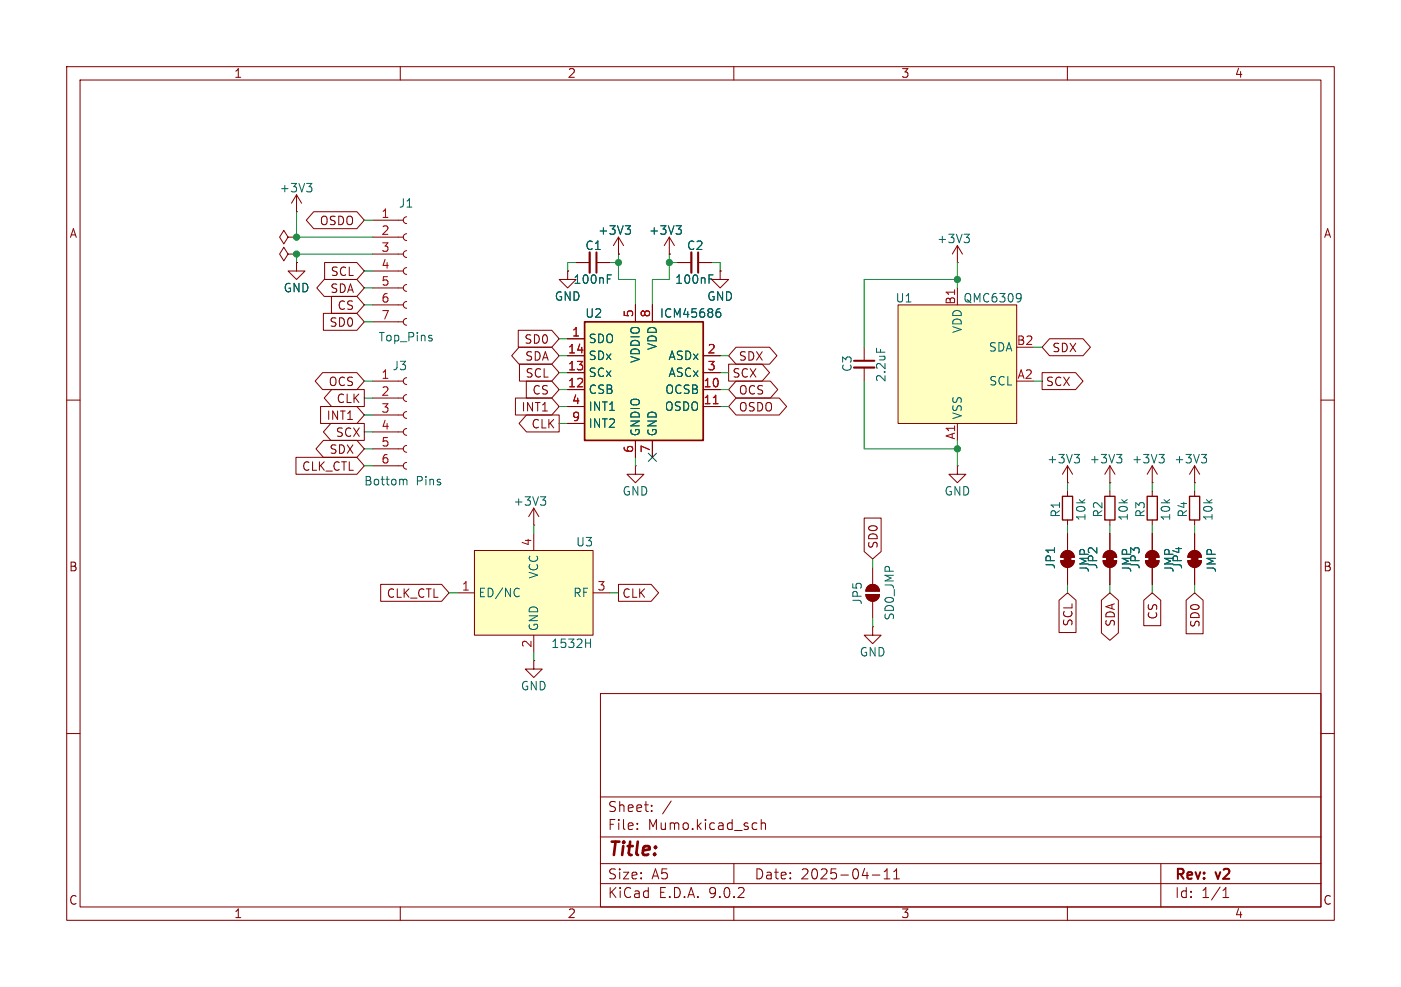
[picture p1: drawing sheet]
<svg xmlns="http://www.w3.org/2000/svg" width="210mm" height="148mm" viewBox="0 0 210 148" stroke-linecap="round" stroke-linejoin="round" font-family="sans-serif">
<g fill="none" stroke="#840000" stroke-width=".15">
<path d="M10 10h190v128h-190zM12 12h186v124h-186zM60 10v2M110 10v2M160 10v2M10 60h2M198 60h2M80 99.1v1.2h1.3l-1.3 1.3-1.3-1.3h1.3M80 99.1h.1M159 84.1h2a1.02 1.02 0 0 1-1 1 1.02 1.02 0 0 1-1-1zM159.3 82.9a1.02 1.02 0 0 1 1.1-.3 1.02 1.02 0 0 1 .6 1h-2zM160 80v2.6"/>
<path d="M160 85.1v2.5M171.7 84.1h2a1.02 1.02 0 0 1-1 1 1.02 1.02 0 0 1-1-1zM172 82.9a1.02 1.02 0 0 1 1.1-.3 1.02 1.02 0 0 1 .6 1h-2zM172.7 80v2.6M172.7 85.1v2.5M10 110h2M90 104h108v32h-108zM90 119.5h108M198 110h2M60 136v2M90 132.5h108M90 129.5h108"/>
<path d="M90 125.5h108M95.5 124.2v.2M95.5 123.5v.1M97.7 121.5v.2M97.7 120.8v.1M100.6 120.1l-1.3 1.9M110 136v2M110 129.5v3M113.3 123.4l.2 .1M113.5 124.3l-.2 .1M114.1 122.9v1.5M114.1 123.5a.37 .37 0 0 1 .7 .1v.8"/>
<path d="M130.8 131.2h1.1M132.5 131.8h.9M132.5 130.7l.5-.4v1.5M134 131.8h.8M134 130.7l.4-.4v1.5M160 136v2M174 129.5v6.5M183.3 134.6h.9M183.3 133.5l.5-.4v1.5"/>
</g>
<g fill="#840000" stroke="#840000" stroke-width=".15">
<path d="M159.5 83.3h1v1h-1z"/>
<path d="M159 84.1h2a1.02 1.02 0 0 1-1 1 1.02 1.02 0 0 1-1-1z"/>
<path d="M159.3 82.9a1.02 1.02 0 0 1 1.1-.3 1.02 1.02 0 0 1 .6 1h-2z"/>
<path d="M172.2 83.3h1v1h-1z"/>
<path d="M171.7 84.1h2a1.02 1.02 0 0 1-1 1 1.02 1.02 0 0 1-1-1z"/>
<path d="M172 82.9a1.02 1.02 0 0 1 1.1-.3 1.02 1.02 0 0 1 .6 1h-2z"/>
</g>
<path d="M71.1 82.6h17.8v12.7h-17.8z" fill="#ffffc2"/>
<g fill="none" stroke="#840000" stroke-width=".15">
<path d="M44.4 39.4v1.2h1.3l-1.3 1.3-1.2-1.3h1.2M44.4 39.4h.1M44.4 31.8h.1M44.4 29.2l-.7 1.3M44.4 29.2l.8 1.3M44.4 29.2v2.6M55.9 33h4.6M55.9 35.6h4.6M55.9 38.1h4.6M61 32.5a.51 .51 0 0 0-.5 .5 .51 .51 0 0 0 .5 .5M61 35.1a.51 .51 0 0 0-.5 .5 .51 .51 0 0 0 .5 .5M61 37.6a.51 .51 0 0 0-.5 .5 .51 .51 0 0 0 .5 .5"/>
<path d="M86.4 39.4h2M89.4 39.4h2M92.7 38.1h.1M92.7 35.6l-.8 1.2M92.7 35.6l.8 1.2M92.7 35.6v2.5M100.3 38.1h.1M100.3 35.6l-.7 1.2M100.3 35.6l.8 1.2M100.3 35.6v2.5M101.6 39.4h2M104.6 39.4h2.1"/>
<path d="M143.5 39.4h.1M143.5 36.8l-.8 1.3M143.5 36.8l.8 1.3M143.5 36.8v2.6M55.9 57.2h4.6M55.9 59.7h4.6M55.9 40.6h4.6M55.9 43.2h4.6M55.9 45.7h4.6M55.9 48.3h4.6M61 56.6a.51 .51 0 0 0-.5 .6 .51 .51 0 0 0 .5 .5M61 59.2a.51 .51 0 0 0-.5 .5 .51 .51 0 0 0 .5 .5"/>
<path d="M61 40.1a.51 .51 0 0 0-.5 .5 .51 .51 0 0 0 .5 .5M61 42.7a.51 .51 0 0 0-.5 .5 .51 .51 0 0 0 .5 .5M61 45.2a.51 .51 0 0 0-.5 .5 .51 .51 0 0 0 .5 .5M61 47.8a.51 .51 0 0 0-.5 .5 .51 .51 0 0 0 .5 .5M85.1 40.6v1.3h1.3l-1.3 1.3-1.3-1.3h1.3M85.1 40.6h.1M107.9 40.6v1.3h1.3l-1.3 1.3-1.2-1.3h1.2M107.9 40.6h.1M129.5 52.1v2M129.5 55.1v2.1M55.9 62.2h4.6M55.9 64.8h4.6"/>
<path d="M55.9 67.3h4.6M55.9 69.9h4.6M61 61.7a.51 .51 0 0 0-.5 .5 .51 .51 0 0 0 .5 .5M61 64.3a.51 .51 0 0 0-.5 .5 .51 .51 0 0 0 .5 .5M61 66.8a.51 .51 0 0 0-.5 .5 .51 .51 0 0 0 .5 .5M61 69.3a.51 .51 0 0 0-.5 .6 .51 .51 0 0 0 .5 .5M143.5 69.9v1.2h1.3l-1.3 1.3-1.3-1.3h1.3M143.5 69.9h.1M160 72.4h.1M160 69.9l-.7 1.2M160 69.9l.8 1.2M160 69.9v2.5"/>
<path d="M160 73.7v.7M160 78v.7M166.4 72.4h.1M166.4 69.9v2.5M166.4 73.7v.7M166.4 78v.7M166.4 69.9l-.8 1.2M166.4 69.9l.7 1.2M179.1 72.4h.1M179.1 69.9v2.5M179.1 73.7v.7M179.1 78v.7"/>
<path d="M179.1 69.9l-.8 1.2M179.1 69.9l.7 1.2M68.6 88.9h2.5M71.1 82.6h17.8v12.7h-17.8zM80 80v2.6M80 95.3v2.5M88.9 88.9h2.5M129.8 89.2h2a1.02 1.02 0 0 1-1 1 1.02 1.02 0 0 1-1-1zM130.1 87.9a1.02 1.02 0 0 1 1.1-.2 1.02 1.02 0 0 1 .6 .9h-2zM130.8 94v1.3h1.3l-1.3 1.2-1.3-1.2h1.3M130.8 94h.1M130.8 85.1v2.5"/>
<path d="M130.8 90.2v2.5M165.4 84.1h2a1.02 1.02 0 0 1-1 1 1.02 1.02 0 0 1-1-1zM165.6 82.9a1.02 1.02 0 0 1 1.2-.3 1.02 1.02 0 0 1 .6 1h-2zM166.4 80v2.6M166.4 85.1v2.5M178.1 84.1h2a1.02 1.02 0 0 1-1 1 1.02 1.02 0 0 1-1-1zM178.3 82.9a1.02 1.02 0 0 1 1.2-.3 1.02 1.02 0 0 1 .6 1h-2zM179.1 80v2.6M179.1 85.1v2.5"/>
</g>
<g fill="none" stroke="#006464" stroke-width=".15">
<path d="M46 27.5h.7l-.4 .5M46.5 28l.2 .2v.3l-.2 .3M93.7 33.9h.8l-.4 .4M94.3 34.3l.2 .3v.3l-.2 .2M101.3 33.9h.8l-.4 .4M101.9 34.3l.2 .3v.3l-.2 .2M144.5 35.1h.8l-.4 .5M145.1 35.6l.2 .2v.4l-.2 .2M64.6 50.7l.2 .2-.2 .2M64.6 50.3h.1M91 41.8h.5M91 41.2h.6"/>
<path d="M106.3 41.8h.4M106.3 41.2h.6M131.4 52.2v.6M60.5 71.9h.4l.1 .8M161 68.1h.8l-.4 .5M161.6 68.6l.2 .3v.3l-.2 .2M167.4 68.1h.8l-.5 .5M167.9 68.6l.3 .3v.3l-.3 .2M180.1 68.1h.8l-.5 .5M180.6 68.6l.3 .3v.3l-.3 .2M77.6 88.2l.2 .1M77.8 89.4l-.2 .1"/>
<path d="M87.8 96.4h.7M88.5 95.8v1.3"/>
</g>
<path d="M159.3 74.4h1.5v3.6h-1.5zM165.6 74.4h1.5v3.6h-1.5zM178.3 74.4h1.5v3.6h-1.5z" fill="none" stroke="#840000" stroke-width=".2"/>
<g fill="#840000" stroke="#840000" stroke-width=".15">
<path d="M165.9 83.3h1v1h-1z"/>
<path d="M165.4 84.1h2a1.02 1.02 0 0 1-1 1 1.02 1.02 0 0 1-1-1z"/>
<path d="M165.6 82.9a1.02 1.02 0 0 1 1.2-.3 1.02 1.02 0 0 1 .6 1h-2z"/>
<path d="M129.8 89.2h2a1.02 1.02 0 0 1-1 1 1.02 1.02 0 0 1-1-1z"/>
<path d="M130.1 87.9a1.02 1.02 0 0 1 1.1-.2 1.02 1.02 0 0 1 .6 .9h-2z"/>
<path d="M178.6 83.3h1v1h-1z"/>
<path d="M178.1 84.1h2a1.02 1.02 0 0 1-1 1 1.02 1.02 0 0 1-1-1z"/>
<path d="M178.3 82.9a1.02 1.02 0 0 1 1.2-.3 1.02 1.02 0 0 1 .6 1h-2z"/>
</g>
<path d="M89.4 37.8v3.1M104.6 37.8v3.1M128 54.1h3.1" fill="none" stroke="#840000" stroke-width=".3"/>
<path d="M88.4 37.8v3.1M103.6 37.8v3.1M128 55.1h3.1" fill="none" stroke="#840000" stroke-width=".33"/>
<path d="M87.6 48.3h17.8v17.7h-17.8z" fill="#ffffc2"/>
<path d="M87.6 48.3h17.8v17.7h-17.8z" fill="none" stroke="#840000" stroke-width=".25"/>
<g fill="none" stroke="#840000" stroke-width=".15">
<path d="M43.2 35.6l-.7-1.1-.6 1.1 .6 1 .7-1h1.2M43.2 38.1l-.7-1-.6 1 .6 1 .7-1h1.2M44.4 35.6h.1M44.4 38.1h.1M85.1 50.8h2.5M85.1 53.3h2.5M85.1 55.9h2.5M85.1 58.4h2.5M95.2 45.7v2.6M97.8 45.7v2.6M105.4 53.3h2.5M105.4 55.9h2.5"/>
<path d="M105.4 58.4h2.5M80 78.7h.1M80 76.2l-.8 1.3M80 76.2l.8 1.3M80 76.2v2.5M85.1 61h2.5M85.1 63.5h2.5M95.2 69.9v1.2h1.3l-1.3 1.3-1.2-1.3h1.2M95.2 69.9h.1M95.2 66v2.6M97.8 66v2.6M105.4 61h2.5"/>
</g>
<path d="M106.9 60.5h.7" fill="none" stroke="#a90000" stroke-width=".15"/>
<path d="M107.4 46.8h.4l.2 .2-.1 .5h-.5M107.9 46.3l-.4 .1M81 74.5h.8l-.4 .5M81.6 75l.2 .2v.3l-.2 .3" fill="none" stroke="#006464" stroke-width=".15"/>
<path d="M134.6 45.7h17.8v17.8h-17.8z" fill="#ffffc2"/>
<g fill="none" stroke="#840000" stroke-width=".15">
<path d="M44.4 39.4h.1M44.4 38.1h.1M47 31.7h6.5l1.1 1.3-1.1 1.3h-6.5l-1.1-1.3zM48.7 39.4h4.8l1.1 1.2-1.1 1.3h-4.8zM86.4 39.4h2M89.4 39.4h2M92.7 38.1h.1M100.3 38.1h.1M101.6 39.4h2M104.6 39.4h2.1M48.4 55.9h5.1l1.1 1.3-1.1 1.2h-5.1l-1.2-1.2zM48.5 47h5l1.1 1.3-1.1 1.2h-5z"/>
<path d="M48.6 41.9h4.9l1.1 1.3-1.1 1.3h-4.9l-1.1-1.3zM49.7 44.4h3.8l1.1 1.3-1.1 1.3h-3.8zM49.7 58.4h4.9v2.6h-4.9l-1.1-1.3zM77.3 59.7h5.4l1.1 1.3-1.1 1.2h-5.4zM77.7 49.5h5l1.1 1.3-1.1 1.3h-5zM77.8 52.1h4.9l1.1 1.2-1.1 1.3h-4.9l-1.1-1.3zM77.9 54.6h4.8l1.1 1.3-1.1 1.3h-4.8zM78.9 57.1h3.8l1.1 1.3-1.1 1.3h-3.8zM85.1 40.6h.1M85.1 50.8h2.5M85.1 53.3h2.5M85.1 55.9h2.5"/>
<path d="M85.1 58.4h2.5M95.2 45.7v2.6M97.8 45.7v2.6M105.4 53.3h2.5M105.4 55.9h2.5M105.4 58.4h2.5M107.9 40.6h.1M109.2 54.6h5l1.2 1.3-1.2 1.3h-5zM110.3 59.7h6.5l1.1 1.3-1.1 1.2h-6.5l-1.1-1.2zM110.3 57.1h5.2l1.1 1.3-1.1 1.3h-5.2l-1.1-1.3zM110.3 52.1h5.1l1.1 1.2-1.1 1.3h-5.1l-1.1-1.3zM134.6 45.7h17.8v17.8h-17.8z"/>
<path d="M143.5 43.2v2.5M156.2 55.9h5l1.1 1.3-1.1 1.2h-5zM157.3 50.8h5l1.2 1.3-1.2 1.2h-5l-1.1-1.2zM44.4 68.6h9.1l1.1 1.3-1.1 1.2h-9.1zM48.1 61h5.4l1.1 1.2-1.1 1.3h-5.4zM48.5 66h5l1.1 1.3-1.1 1.3h-5l-1.1-1.3zM49.6 63.5h5v2.5h-5l-1.1-1.2zM78.9 62.2h4.9v2.6h-4.9l-1.1-1.3zM85.1 61h2.5M85.1 63.5h2.5M95.2 66v2.6M97.8 66v2.6"/>
<path d="M105.4 61h2.5M129.5 77.7h2.6v5l-1.3 1.1-1.3-1.1zM143.5 63.5v2.5M172.7 72.4h.1M172.7 69.9v2.5M172.7 73.7v.7M172.7 78v.7M172.7 69.9l-.7 1.2M172.7 69.9l.8 1.2M57.1 87.6h9.1l1.1 1.3-1.1 1.3h-9.1zM92.7 87.6h4.9l1.1 1.3-1.1 1.3h-4.9zM158.7 90l1.3-1.1 1.3 1.1v4.9h-2.6z"/>
<path d="M160 80v2.6M160 85.1v2.5M165.1 90l1.3-1.1 1.2 1.1v4.9l-1.2 1.1-1.3-1.1zM166.4 80v2.6M166.4 85.1v2.5M171.4 90l1.3-1.1 1.3 1.1v3.8h-2.6zM172.7 80v2.6M172.7 85.1v2.5M177.8 90l1.3-1.1 1.2 1.1v5h-2.5zM179.1 80v2.6M179.1 85.1v2.5"/>
</g>
<g fill="none" stroke="#006464" stroke-width=".15">
<path d="M93.7 33.9h.8l-.4 .4M94.3 34.3l.2 .3v.3l-.2 .2M101.3 33.9h.8l-.4 .4M101.9 34.3l.2 .3v.3l-.2 .2M91 41.8h.5M91 41.2h.6M106.3 41.8h.4M106.3 41.2h.6M107.4 46.8h.4l.2 .2-.1 .5h-.5M107.9 46.3l-.4 .1M152.8 44l.2 .1a1.07 1.07 0 0 1-.1 1.1M153.1 44.6l-.3 .2"/>
<path d="M173.7 68.1h.8l-.4 .5M174.3 68.6l.2 .3v.3l-.2 .2"/>
</g>
<path d="M172 74.4h1.5v3.6h-1.5z" fill="none" stroke="#840000" stroke-width=".2"/>
<g fill="none" stroke="#009600" stroke-width=".15">
<path d="M44.4 31.8v3.8h11.5M54.6 33h1.3M55.9 38.1h-11.5v1.3M86.4 39.4h-1.3v1.2M91.4 39.4h1.3M92.7 38.1v3.8h2.5v3.8M100.3 38.1v3.8h-2.5v3.8M100.3 39.4h1.3M106.7 39.4h1.2v1.2M143.5 39.4v3.8M54.6 57.2h1.3M54.6 48.3h1.3"/>
<path d="M54.6 45.7h1.3M54.6 40.6h1.3M54.6 43.2h1.3M54.6 59.7h1.3M83.8 53.3h1.3M83.8 55.9h1.3M83.8 58.4h1.3M83.8 50.8h1.3M107.9 53.3h1.3M107.9 55.9h1.3M107.9 58.4h1.3M129.5 57.2v10.1h14"/>
<path d="M143.5 41.9h-14v10.2M154.9 52.1h1.3M154.9 57.2h1.3M54.6 67.3h1.3M54.6 69.9h1.3M54.6 62.2h1.3M54.6 64.8h1.3M80 78.7v1.3M83.8 61h1.3M83.8 63.5h1.3M95.2 68.6v1.3M107.9 61h1.3"/>
<path d="M143.5 66v3.9M160 72.4v1.3M160 78.7v1.3M166.4 72.4v1.3M166.4 78.7v1.3M172.7 72.4v1.3M172.7 78.7v1.3M179.1 72.4v1.3M179.1 78.7v1.3M67.3 88.9h1.3M80 97.8v1.3M91.4 88.9h1.3"/>
<path d="M130.8 83.8v1.3M130.8 92.7v1.3M160 87.6v1.3M166.4 87.6v1.3M172.7 87.6v1.3M179.1 87.6v1.3"/>
</g>
<path d="M97.2 68l1.2 1.2M98.4 68l-1.2 1.2" fill="none" stroke="#000084" stroke-width=".15"/>
<path d="M106.9 60.5h.7" fill="none" stroke="#a90000" stroke-width=".15"/>
<g fill="#009600" stroke="#009600" stroke-width=".15">
<circle cx="92.7" cy="39.4" r=".46"/>
<circle cx="100.3" cy="39.4" r=".46"/>
<circle cx="143.5" cy="67.3" r=".46"/>
<circle cx="143.5" cy="41.9" r=".46"/>
<circle cx="44.4" cy="38.1" r=".46"/>
<circle cx="44.4" cy="35.6" r=".46"/>
</g>
<text font-size="2.8" fill="#840000" x="91" y="128.9">Title:</text>
<g font-size="2.1" fill="#840000">
<text x="91" y="124.7">File:</text>
<text x="91" y="122">Sheet:</text>
<text x="97.1" y="124.7">Mumo.kicad_sch</text>
<text x="91" y="134.9">KiCad</text>
<text x="91" y="132.1">Size:</text>
<text x="97.7" y="132.1">A5</text>
<text x="98.7" y="134.9">E.D.A.</text>
<text x="106.3" y="134.9">9.0.2</text>
<text x="113" y="132.1">Date:</text>
<text x="120" y="132.1">2025-04-11</text>
<text x="176" y="132.3">Rev:</text>
<text x="176" y="134.9">Id:</text>
<text x="180.1" y="134.9">1/1</text>
<text x="182.4" y="132.3">v2</text>
</g>
<g font-size="1.8" fill="#840000">
<text x="35" y="11.9">1</text>
<text x="85" y="11.9">2</text>
<text x="135" y="11.9">3</text>
<text x="185" y="11.9">4</text>
<text x="10.3" y="35.9">A</text>
<text x="47.8" y="34">OSDO</text>
<text x="198.4" y="35.9">A</text>
<text x="49.5" y="41.6">SCL</text>
<text x="49.4" y="44.1">SDA</text>
<text x="50.5" y="46.7">CS</text>
<text x="49.3" y="49.2">SD0</text>
<text x="78.5" y="51.8">SD0</text>
<text x="157.6" y="53">SDX</text>
<text x="49.2" y="58.1">OCS</text>
<text x="78.6" y="54.3">SDA</text>
<text x="78.7" y="56.8">SCL</text>
<text x="79.7" y="59.4">CS</text>
<text x="109.7" y="56.8">SCX</text>
<text x="110.6" y="59.4">OCS</text>
<text x="110.6" y="54.3">SDX</text>
<text x="156.7" y="58.1">SCX</text>
<text x="48.9" y="63.2">INT1</text>
<text x="50.2" y="65.7">SCX</text>
<text x="50.4" y="60.6">CLK</text>
<text x="78.1" y="61.9">INT1</text>
<text x="79.6" y="64.5">CLK</text>
<text x="110.6" y="61.9">OSDO</text>
<text x="45.2" y="70.8">CLK_CTL</text>
<text x="49.3" y="68.3">SDX</text>
<text x="131.8" y="82.4" transform="rotate(-90 131.8 82.4)">SD0</text>
<text x="10.3" y="85.9">B</text>
<text x="57.9" y="89.9">CLK_CTL</text>
<text x="93.2" y="89.9">CLK</text>
<text x="198.3" y="85.9">B</text>
<text x="161" y="94" transform="rotate(-90 161 94)">SCL</text>
<text x="167.3" y="94.1" transform="rotate(-90 167.3 94.1)">SDA</text>
<text x="173.7" y="93" transform="rotate(-90 173.7 93)">CS</text>
<text x="180" y="94.2" transform="rotate(-90 180 94.2)">SD0</text>
<text x="10.3" y="135.9">C</text>
<text x="35" y="137.9">1</text>
<text x="85" y="137.9">2</text>
<text x="135" y="137.9">3</text>
<text x="185" y="137.9">4</text>
<text x="198.3" y="135.9">C</text>
</g>
<g font-size="1.8" fill="#006464">
<text x="41.8" y="29.1">+3V3</text>
<text x="59.7" y="31.3">J1</text>
<text x="89.6" y="35.4">+3V3</text>
<text x="97.2" y="35.4">+3V3</text>
<text x="87.6" y="37.7">C1</text>
<text x="102.9" y="37.7">C2</text>
<text x="140.4" y="36.7">+3V3</text>
<text x="42.4" y="44">GND</text>
<text x="83.1" y="45.3">GND</text>
<text x="85.9" y="42.8">100nF</text>
<text x="87.6" y="47.9">U2</text>
<text x="98.8" y="47.9">ICM45686</text>
<text x="101.1" y="42.8">100nF</text>
<text x="105.9" y="45.3">GND</text>
<text x="134.2" y="45.6">U1</text>
<text x="144.3" y="45.6">QMC6309</text>
<text x="56.7" y="51.4">Top_Pins</text>
<text x="88.1" y="51.7">SDO</text>
<text x="98.7" y="52.6" transform="rotate(-90 98.7 52.6)">VDD</text>
<text x="144.4" y="50.1" transform="rotate(-90 144.4 50.1)">VDD</text>
<text x="148.1" y="52.9">SDA</text>
<text x="58.8" y="55.7">J3</text>
<text x="88.1" y="54.2">SDx</text>
<text x="88.1" y="56.7">SCx</text>
<text x="88.1" y="59.3">CSB</text>
<text x="96.1" y="54.5" transform="rotate(-90 96.1 54.5)">VDDIO</text>
<text x="99.6" y="59.3">OCSB</text>
<text x="100.1" y="54.2">ASDx</text>
<text x="100.1" y="56.7">ASCx</text>
<text x="127.9" y="55.9" transform="rotate(-90 127.9 55.9)">C3</text>
<text x="132.9" y="57.4" transform="rotate(-90 132.9 57.4)">2.2uF</text>
<text x="148.2" y="58">SCL</text>
<text x="88.1" y="61.8">INT1</text>
<text x="88.1" y="64.4">INT2</text>
<text x="96.1" y="65.5" transform="rotate(-90 96.1 65.5)">GNDIO</text>
<text x="98.7" y="65.5" transform="rotate(-90 98.7 65.5)">GND</text>
<text x="99.6" y="61.8">OSDO</text>
<text x="144.4" y="63" transform="rotate(-90 144.4 63)">VSS</text>
<text x="156.9" y="69.7">+3V3</text>
<text x="163.2" y="69.7">+3V3</text>
<text x="169.6" y="69.7">+3V3</text>
<text x="175.9" y="69.7">+3V3</text>
<text x="54.5" y="73">Bottom</text>
<text x="62.4" y="73">Pins</text>
<text x="76.9" y="76">+3V3</text>
<text x="93.2" y="74.5">GND</text>
<text x="141.5" y="74.5">GND</text>
<text x="159.1" y="77.7" transform="rotate(-90 159.1 77.7)">R1</text>
<text x="165.5" y="77.7" transform="rotate(-90 165.5 77.7)">R2</text>
<text x="171.8" y="77.7" transform="rotate(-90 171.8 77.7)">R3</text>
<text x="178.2" y="77.7" transform="rotate(-90 178.2 77.7)">R4</text>
<text x="86.3" y="82.1">U3</text>
<text x="162.9" y="78.2" transform="rotate(-90 162.9 78.2)">10k</text>
<text x="169.3" y="78.2" transform="rotate(-90 169.3 78.2)">10k</text>
<text x="175.6" y="78.2" transform="rotate(-90 175.6 78.2)">10k</text>
<text x="182" y="78.2" transform="rotate(-90 182 78.2)">10k</text>
<text x="71.6" y="89.8">ED/NC</text>
<text x="80.9" y="86.9" transform="rotate(-90 80.9 86.9)">VCC</text>
<text x="85.8" y="89.8">RF</text>
<text x="158.3" y="85.4" transform="rotate(-90 158.3 85.4)">JP1</text>
<text x="163.4" y="85.9" transform="rotate(-90 163.4 85.9)">JMP</text>
<text x="164.7" y="85.4" transform="rotate(-90 164.7 85.4)">JP2</text>
<text x="169.8" y="85.9" transform="rotate(-90 169.8 85.9)">JMP</text>
<text x="171" y="85.4" transform="rotate(-90 171 85.4)">JP3</text>
<text x="176.1" y="85.9" transform="rotate(-90 176.1 85.9)">JMP</text>
<text x="177.4" y="85.4" transform="rotate(-90 177.4 85.4)">JP4</text>
<text x="182.5" y="85.9" transform="rotate(-90 182.5 85.9)">JMP</text>
<text x="80.9" y="94.7" transform="rotate(-90 80.9 94.7)">GND</text>
<text x="129.4" y="90.8" transform="rotate(-90 129.4 90.8)">JP5</text>
<text x="134.2" y="93.1" transform="rotate(-90 134.2 93.1)">SD0_JMP</text>
<text x="82.5" y="97.4">1532H</text>
<text x="128.8" y="98.7">GND</text>
<text x="78" y="103.7">GND</text>
</g>
<g font-size="1.8" fill="#a90000">
<text x="57.1" y="32.8">1</text>
<text x="57.1" y="35.3">2</text>
<text x="57.1" y="37.8">3</text>
<text x="57.1" y="40.4">4</text>
<text x="57.1" y="42.9">5</text>
<text x="57.1" y="45.5">6</text>
<text x="95" y="47.7" transform="rotate(-90 95 47.7)">5</text>
<text x="97.5" y="47.7" transform="rotate(-90 97.5 47.7)">8</text>
<text x="143.3" y="45.8" transform="rotate(-90 143.3 45.8)">B1</text>
<text x="57.1" y="48">7</text>
<text x="85" y="53.1">14</text>
<text x="85.7" y="50.5">1</text>
<text x="106" y="53.1">2</text>
<text x="152.3" y="51.8">B2</text>
<text x="57.1" y="56.9">1</text>
<text x="57.1" y="59.4">2</text>
<text x="85" y="55.6">13</text>
<text x="85" y="58.2">12</text>
<text x="105.4" y="58.2">10</text>
<text x="106" y="55.6">3</text>
<text x="152.4" y="56.9">A2</text>
<text x="57.1" y="62">3</text>
<text x="57.1" y="64.5">4</text>
<text x="85.7" y="60.7">4</text>
<text x="85.7" y="63.2">9</text>
<text x="105.4" y="60.7">11</text>
<text x="57.1" y="67.1">5</text>
<text x="57.1" y="69.6">6</text>
<text x="95" y="68" transform="rotate(-90 95 68)">6</text>
<text x="97.5" y="68" transform="rotate(-90 97.5 68)">7</text>
<text x="143.3" y="66" transform="rotate(-90 143.3 66)">A1</text>
<text x="79.8" y="82" transform="rotate(-90 79.8 82)">4</text>
<text x="69.1" y="88.6">1</text>
<text x="89.5" y="88.6">3</text>
<text x="79.8" y="97.2" transform="rotate(-90 79.8 97.2)">2</text>
</g>
</svg>
